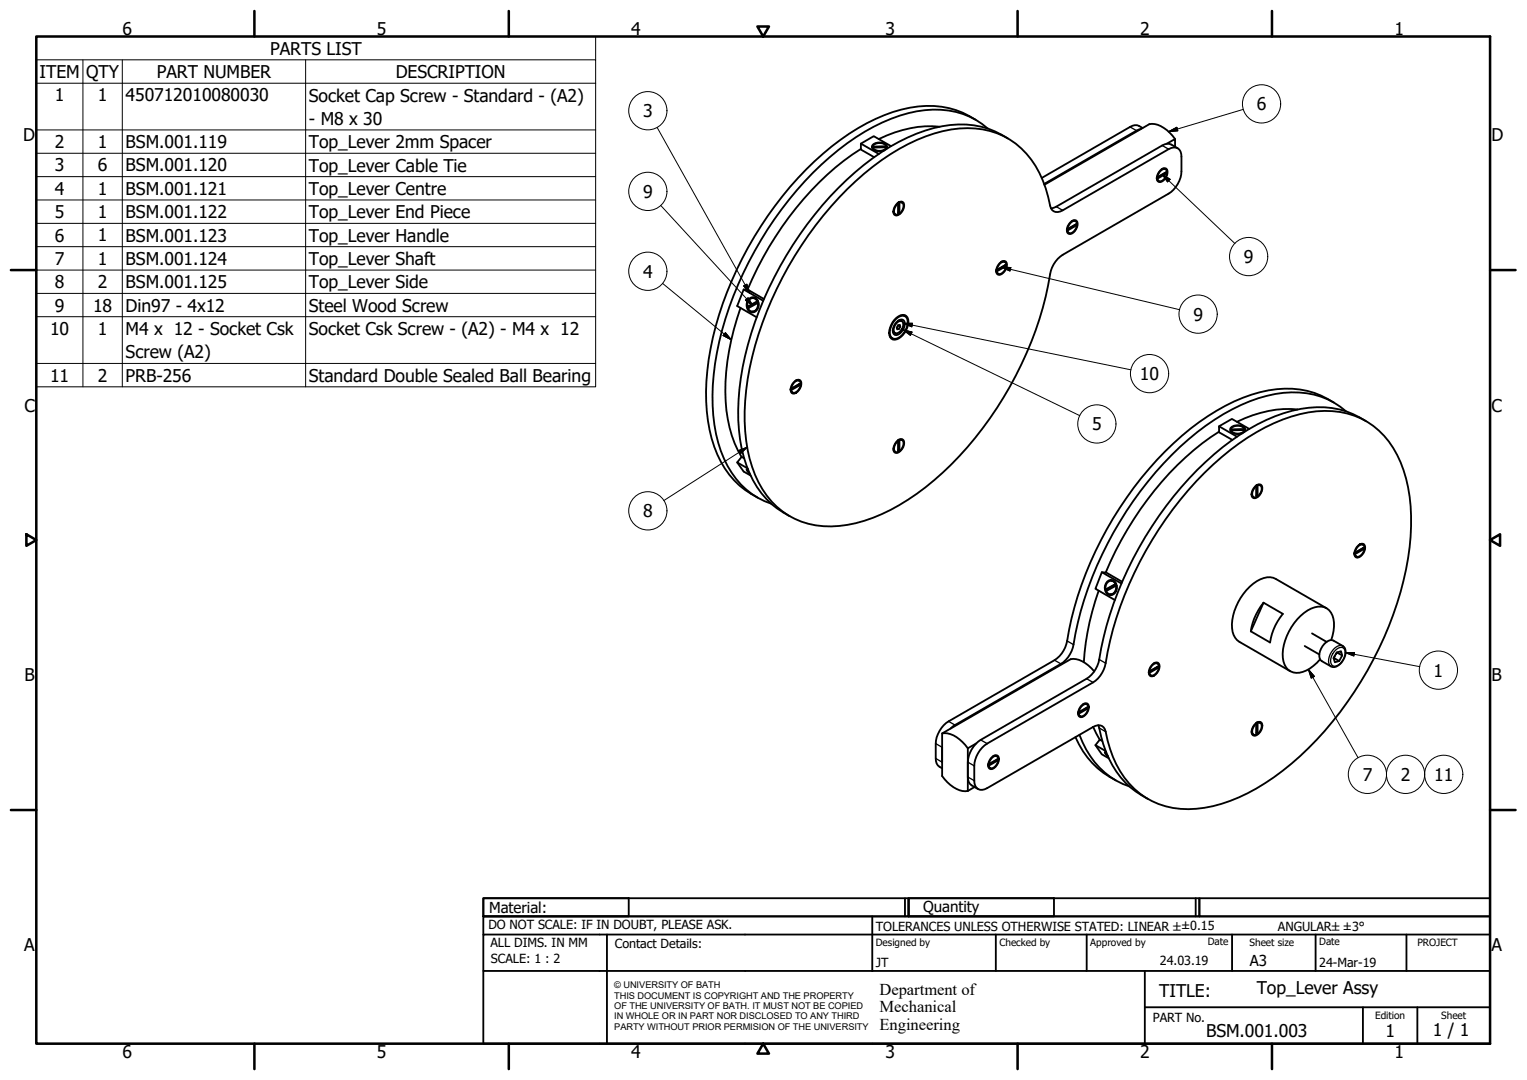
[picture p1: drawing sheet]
<svg xmlns="http://www.w3.org/2000/svg" width="420mm" height="297mm" viewBox="0 0 420 297" stroke-linecap="round" stroke-linejoin="round" font-family="sans-serif">
<!-- layer: Visible (ISO) -->
<g fill="none" stroke="#000" stroke-width=".51">
<path d="M236.9 39.5l4.9 2.8M258.5 34.8a31 31 0 0 0-16.7 3.5M268.5 32.9a24.4 24.4 0 0 0-20.4-2.8 57.1 57.1 0 0 0-23.9 14.2 98.7 98.7 0 0 0-29.2 54.6 48.2 48.2 0 0 0 2.4 26.1 23.1 23.1 0 0 0 11.1 11.9M271.8 35.4a22.4 22.4 0 0 0-19.6-4.8 52.3 52.3 0 0 0-23.9 12.6 98.5 98.5 0 0 0-31.6 56.8 48 48 0 0 0 2.5 26.1 21.7 21.7 0 0 0 13 12.4M277.3 38a24.5 24.5 0 0 0-20.4-2.8 56.8 56.8 0 0 0-23.9 14.2 98.7 98.7 0 0 0-29.2 54.6 48.2 48.2 0 0 0 2.4 26.1 23.1 23.1 0 0 0 11.1 11.9M313.9 35.5l-1.2 .4-25.4 14.7M314.4 35.2a2.66 2.66 0 0 0-3.5-.3l-24.3 14M321 39.5l2.3-1.3v2.2M323.3 38.2a8.8 8.8 0 0 0-6.3-4.1h-.7l-28.9 16.7M233.2 52a58.6 58.6 0 0 1 26.2-15.9 22.9 22.9 0 0 1 21.6 4.7 29 29 0 0 1 8.1 16.4 2.08 2.08 0 0 0 3.3 .7l29.1-16.9a2.15 2.15 0 0 1 2.5-.2 2.15 2.15 0 0 1 1.1 2.3 12.3 12.3 0 0 1-.6 6.7 7.8 7.8 0 0 1-3 3.5l-29.1 16.8a7.9 7.9 0 0 0-3.5 5.3 98 98 0 0 1-34.2 58.6 47.1 47.1 0 0 1-23.8 10.7 21.6 21.6 0 0 1-23.1-14.1 49.5 49.5 0 0 1-2.1-26.3 99.1 99.1 0 0 1 27.5-52.3zM236.9 41a83.4 83.4 0 0 0-28.5 32.8l-2.7 5.9M243.5 41.2l.4-.7-3.7 .1 .4 .7"/>
<path d="M243.7 40.5l.1-.3-3.7 .1 .2 .3M243.8 41a1.11 1.11 0 0 0 .1-1.2 1.11 1.11 0 0 0-1.2-.5 2.42 2.42 0 0 0-2.8 .9 1.71 1.71 0 0 0 2.2 1.4l1.2-.2M243.8 40.2a2.28 2.28 0 0 0-3.7 .1M243.9 40.5a2.27 2.27 0 0 1-3.7 .1M245.2 40.2l-4.8-2.7-3.5 2v1.6l3.6 2.1M245.8 58.1l.2 .6 .4 .3M246.8 56.1a1.07 1.07 0 0 1 1.3-.6 1.07 1.07 0 0 1 .7 1.3 2.67 2.67 0 0 1-2.4 2.4 1.8 1.8 0 0 1 0-2.7zM247 55.9h.1v3.1a.75 .75 0 0 1-1.1-.6 2.81 2.81 0 0 1 1.1-2.5M247.2 55.7v2.8M247.2 58.5h-.1M247.2 55.7h-.1M247.3 55.6l.2 .1v3.1l-.3-.3"/>
<path d="M247.3 55.6l.9 .1M247.3 55.6l-.1 .1M247.5 55.7a.73 .73 0 0 1 1.1 .7 2.75 2.75 0 0 1-1.1 2.4M318.3 49.1l.5 .7M318.3 48.8v.3M318.3 48.6l.2 .1 2.6-1.5a.75 .75 0 0 0-1.1-.7 2.81 2.81 0 0 0-1.5 2.2M319.2 46.9a1.06 1.06 0 0 1 1.4-.6 1.06 1.06 0 0 1 .6 1.3 2.67 2.67 0 0 1-2.3 2.4 1.8 1.8 0 0 1 0-2.6zM319.6 46.5l.7-.1 .4 .2M320.7 47.5l.4 .1-2.6 1.5h-.2M320.7 47.5l-2.4 1.4M320.7 47.4v.1M321.1 47.6a2.24 2.24 0 0 1-2.3 2.2l-.3-.7"/>
<path d="M324 40.8l-1.7-1a2.42 2.42 0 0 0-2.5 .2l-29.2 16.8-1.4 .5M204.6 79.6l5.4 3.1M274.1 74.6l.6 .7M274.1 74.3v.3M274.1 74.2h.2l2.6-1.5a.73 .73 0 0 0-1.1-.6 2.72 2.72 0 0 0-1.5 2.1M275.1 72.3a1.05 1.05 0 0 1 1.4-.5 1.05 1.05 0 0 1 .5 1.4 2.55 2.55 0 0 1-2.4 2.3 2.19 2.19 0 0 1 .5-3.2zM275.4 72l.7-.1 .4 .2M276.5 73l.4 .1-2.6 1.5h-.2M276.5 73l-2.4 1.4M276.5 72.9v.1M276.9 73.1a2.24 2.24 0 0 1-2.3 2.2l-.3-.7M293.6 63.3l.5 .8"/>
<path d="M293.6 63.1v.2M293.6 62.9l2.8-1.4a.83 .83 0 0 0-.7-.8 .83 .83 0 0 0-.9 .4 3.1 3.1 0 0 0-1.1 1.9M294.5 61.2a1.06 1.06 0 0 1 1.3-.6 1.06 1.06 0 0 1 .7 1.3 2.62 2.62 0 0 1-2.4 2.4 1.8 1.8 0 0 1 0-2.7zM294.9 60.8l.7-.2 .4 .2M295.9 61.8l.5 .1-2.7 1.5-.1-.1M295.9 61.8l-2.3 1.4M296 61.7l-.1 .1M296.4 61.9a2.58 2.58 0 0 1-2 2.3l-.6-.4-.1-.4M203.8 84.7a62.5 62.5 0 0 0-3.5 30.6 29.8 29.8 0 0 0 3.7 10.4M205.9 82.5a1.61 1.61 0 0 1 2-.6 1.61 1.61 0 0 1 .9 1.9 1.81 1.81 0 0 1-2.6 1.9 2.4 2.4 0 0 1-.3-3.2zM206 84.3l.1 .3M207.3 82a1.39 1.39 0 0 1 1.2 .9"/>
<path d="M208.4 82.9a1.47 1.47 0 0 0-1.8-.8 1.47 1.47 0 0 0-1 1.7l.1 .6M208.5 83l-2.5 1.3M208.5 83l.1 .3M208.5 83.3a1.73 1.73 0 0 1-2 2.3l-.7-.8 2.9-1.5M208.5 82.9l-2.8 1.5 .3-.1M208.5 82.9v.1M208.7 83.3a1.83 1.83 0 0 1-1.8 2.4M210.2 82.2l-4.4-2.5-1.2-.1-1.8 4.6 5.4 3.1M244.9 92.7l.7 .4M245.6 90.8l.3 .5 .4 .3M246.1 87.9a2.42 2.42 0 0 1 3.3-1 3.3 3.3 0 0 1 0 3.8 4 4 0 0 1-3.8 2.7 2.44 2.44 0 0 1-.7-3.3zM246.6 87.7a1.72 1.72 0 0 1 1.6-.9 1.72 1.72 0 0 1 1.5 1.2 4.8 4.8 0 0 1-3.6 5.2 1.93 1.93 0 0 1-1.1-2.8 5.5 5.5 0 0 1 1.6-2.7z"/>
<path d="M246.6 88.7a1.24 1.24 0 0 1 1.1-.8 1.24 1.24 0 0 1 1.2 .6 3.3 3.3 0 0 1-2.3 3.7 1.46 1.46 0 0 1-.7-2.4zM246.7 88.9a1.07 1.07 0 0 1 1.8-.2 2.52 2.52 0 0 1-2 3 1.44 1.44 0 0 1-.2-2.4zM247.1 89.5l.6 .4-.4 .6-.5-.3M247.1 88.2l.6-.1 .5 .2M247.7 89.9l-.1-.5-.5 .1-.4 .6 .1 .5 .5-.1M248.4 86.6l.6 .4M217.5 107l.1 .1M217.6 106.8l.1 .1 2.6-1.5a.73 .73 0 0 0-1.1-.7 2.72 2.72 0 0 0-1.5 2.2M217.6 107.2l.5 .8M217.6 107.1v.1M218.4 105.2a1.11 1.11 0 0 1 1-.8 1.11 1.11 0 0 1 1.1 .7 2.8 2.8 0 0 1-2.3 3.2 1.67 1.67 0 0 1-.2-2.6zM218.9 104.7l.6-.2 .5 .2"/>
<path d="M219.9 105.7l.4 .1-2.6 1.5-.1-.1M219.9 105.7l-2.3 1.4M219.9 105.6v.1M220.3 105.8a2.24 2.24 0 0 1-2.2 2.2l-.4-.7M335.4 118.7a83.9 83.9 0 0 0-29.9 35.8l-1.3 3M335.4 117.2l3.6-2 4.7 2.8M342.1 119l.3-.7-3.7 .1 .5 .7M342.3 118.3l.1-.3-3.7 .1 .1 .3M342.3 118.8a1.11 1.11 0 0 0 .1-1.3 1.11 1.11 0 0 0-1.1-.5 2.38 2.38 0 0 0-2.8 1 1.7 1.7 0 0 0 2.2 1.4l1.1-.2M342.4 118a2.28 2.28 0 0 0-3.7 .1M342.4 118.3a2.27 2.27 0 0 1-3.7 .1M357.1 112.6a31 31 0 0 0-16.8 3.4"/>
<path d="M367 110.7a24.4 24.4 0 0 0-20.3-2.8 58.6 58.6 0 0 0-26.1 16.2 99.5 99.5 0 0 0-27.2 53.1 7.7 7.7 0 0 1-3.2 4.4l-29.2 16.8a7.9 7.9 0 0 0-3.5 6.1v4.1a2.59 2.59 0 0 0 1.7 2.7M370.4 113.1a22.4 22.4 0 0 0-19.5-4.7 54 54 0 0 0-26.2 14.5 99.1 99.1 0 0 0-29.5 55.3 7.9 7.9 0 0 1-3.3 4.4l-29.1 16.8-1.3 1M375.9 115.8a24.4 24.4 0 0 0-20.4-2.8 58.5 58.5 0 0 0-26.1 16.3 99.2 99.2 0 0 0-27.1 53 7.9 7.9 0 0 1-3.3 4.4l-29.2 16.8a7.9 7.9 0 0 0-3.5 6.1v4.1a2.49 2.49 0 0 0 1 2.3l1.8 1M202.8 127.2l2.9 1.6M204.7 126.1l-.6-.4-1.3 1.5 1.8 2.5 1.9 1.1M205.8 129l-.2 .2M205.8 129l-.4 .1 .1 .2 .8 1M205.8 129.2l-.2 .1 .1 .2 .5 .6M245.8 123.4l.2 .6 .4 .3M246.5 121.6a1.47 1.47 0 0 1 2-.6 2.67 2.67 0 0 1-2 3.6 1.52 1.52 0 0 1-.3-2.5zM247 121.2h.1v3.1a.75 .75 0 0 1-1.1-.6 2.81 2.81 0 0 1 1.1-2.5M247.2 121v2.8"/>
<path d="M247.2 121l-.1 .1M247.2 123.8h-.1M247.3 121l.2 .1v3l-.3-.3M247.3 121l.9 .1M247.3 121h-.1M247.5 121.1a.73 .73 0 0 1 1.1 .6 2.75 2.75 0 0 1-1.1 2.4M331.4 130a59.2 59.2 0 0 1 26.3-16.1 23.1 23.1 0 0 1 21.7 4.5 29 29 0 0 1 8.5 18.2 72.8 72.8 0 0 1-5.7 35.6 95.5 95.5 0 0 1-31.6 41.5 42.5 42.5 0 0 1-23.6 8.9 21.5 21.5 0 0 1-20.8-14.4l-1.4-4.5a4.7 4.7 0 0 0-1.5-4 2.55 2.55 0 0 0-2.5 .2l-29.2 16.9a2.16 2.16 0 0 1-2.5 .2 2.16 2.16 0 0 1-1-2.3 12.3 12.3 0 0 1 .6-6.7 7.7 7.7 0 0 1 2.9-3.5l29.2-16.8a7.8 7.8 0 0 0 3.4-5.3 98.8 98.8 0 0 1 27.2-52.4zM340.4 120.1l-5-2.9v1.7l3.7 2.1M344.4 135.8l.2 .7 .3 .2M345.3 133.8a1.07 1.07 0 0 1 1.3-.6 1.07 1.07 0 0 1 .7 1.3 2.67 2.67 0 0 1-2.4 2.5 1.8 1.8 0 0 1 0-2.7zM345.5 133.6l.2 3.1a.75 .75 0 0 1-1.1-.6 2.8 2.8 0 0 1 1.1-2.4M345.8 133.5v2.7"/>
<path d="M345.8 136.2l-.1 .1M345.8 133.5h-.1M345.9 133.4l.1 .1v3l-.2-.3M345.9 133.4l.9 .1M345.9 133.4l-.1 .1M346 133.5a.73 .73 0 0 1 1.2 .6 2.75 2.75 0 0 1-1.2 2.4M303.2 157.4l5.4 3.1M304.6 160a1.68 1.68 0 0 1 2.1-.1 1.68 1.68 0 0 1 .6 1.9 1.69 1.69 0 0 1-1.8 1.9 1.69 1.69 0 0 1-1.5-2l.1-.7zM305.8 159.7a1.39 1.39 0 0 1 1.3 .9M372.7 152.3l.1 .4 .4 .4M372.7 152.1v.2M372.7 151.9l.1 .1 2.7-1.5a.73 .73 0 0 0-1.1-.7 2.71 2.71 0 0 0-1.6 2.2"/>
<path d="M373.7 150.1a1.06 1.06 0 0 1 1.4-.5 1.06 1.06 0 0 1 .5 1.4 2.59 2.59 0 0 1-2.5 2.3 2.19 2.19 0 0 1 .6-3.2zM374 149.8l.6-.1 .5 .1M375.1 150.8l.4 .1-2.7 1.5-.1-.1M375.1 150.8l-2.4 1.4M375.1 150.7v.1M375.5 150.9a2.24 2.24 0 0 1-2.3 2.2l-.4-.7M302.3 162.5a72.2 72.2 0 0 0-4.1 19.6M304.6 162.1l.1 .3M306.9 160.6a1.47 1.47 0 0 0-1.8-.8 1.47 1.47 0 0 0-.9 1.7v.6M307.1 160.7l-2.5 1.4M307.1 160.7l.1 .4M307.1 160.6l-2.9 1.5h.4"/>
<path d="M307.1 161.1a1.73 1.73 0 0 1-2.1 2.2l-.6-.7 2.8-1.5M307.1 160.6v.1M307.2 161.1a1.85 1.85 0 0 1-1.7 2.4M308.8 160l-4.4-2.5-1.2-.1-1.8 4.5 5.3 3.1M347.7 165.8l-1.5 2.1-1.1 2.3-.9 3.4M347.7 165.8l5.3 3-2.1 3.2-.9 2.4-.5 2.3-5.3-3.1M347.7 165.8l-3.5 7.8M359 177.7l4 2.3M361 174.2l4 2.3M364.4 177.1a2.39 2.39 0 0 1 2.5-.9l2.6 1.5a2.83 2.83 0 0 1 .1 3.8 2.87 2.87 0 0 1-3.4 1.8l-2.5-1.5a2.65 2.65 0 0 1-.2-3.4zM365 167.3l-14-8.1a5.1 5.1 0 0 0-5.2 .7 15 15 0 0 0-6.6 13.9 4.3 4.3 0 0 0 1.8 2.7l14 8.1M366.3 176.1a8.1 8.1 0 0 0-.6-8.3 4.6 4.6 0 0 0-5.9 .1 15.4 15.4 0 0 0-6.8 13 4.1 4.1 0 0 0 2.1 3.8 4.1 4.1 0 0 0 4.4-.3 12.8 12.8 0 0 0 3.7-3.1"/>
<path d="M367.8 179.5l1.2-.4 .3 1.2-.8 1.5-1.2 .3-.4-1.1zM367.9 179.5l-.4 .5M367.9 179.5l1.4 .8M367.9 179.5h.1M296.7 196.2l.5 .8M296.7 196v.2M296.7 195.8l.1 .1 2.6-1.5a.75 .75 0 0 0-1.1-.7 2.82 2.82 0 0 0-1.5 2.2M297.4 194.3a1.47 1.47 0 0 1 2-.6 2.69 2.69 0 0 1-2 3.6 1.53 1.53 0 0 1-.4-2.5zM298 193.7l.6-.2 .5 .2M299 194.7l.4 .1-2.6 1.5-.1-.1M299 194.7l-2.3 1.4M299 194.6v.1"/>
<path d="M299.4 194.8a2.24 2.24 0 0 1-2.2 2.2l-.4-.7M300.8 199.9l1.8 3.6M301.1 184.7a7.4 7.4 0 0 0-6.5-3.4l-35.4 20.4v11.8a8.8 8.8 0 0 0 6.4 4.1l.7-.1M302.2 199.5a31.7 31.7 0 0 0 7.4 15.8 24.4 24.4 0 0 0 6.2 4.4M316.1 184.7v.1M316.1 185l.5 .7M316.1 184.8v.2M316.1 184.6l2.8-1.5a.73 .73 0 0 0-1.1-.6 2.72 2.72 0 0 0-1.5 2.2M316.9 182.9a1.1 1.1 0 0 1 1.3-.7 1.1 1.1 0 0 1 .9 1.2 2.84 2.84 0 0 1-2.4 2.6 1.67 1.67 0 0 1-.2-2.6zM317.4 182.5l.7-.2 .4 .2M318.5 183.5l.4 .1-2.6 1.5-.2-.1M318.5 183.5l-2.4 1.3"/>
<path d="M318.5 183.4v.1M318.9 183.6a2.24 2.24 0 0 1-2.3 2.1l-.3-.6M345.1 199.4a1.47 1.47 0 0 1 2-.6 2.69 2.69 0 0 1-2 3.6 1.52 1.52 0 0 1-.3-2.5zM345.5 199l.2 3.1a.75 .75 0 0 1-1.1-.7 2.8 2.8 0 0 1 1.1-2.4M345.8 198.8v2.8M345.8 198.8h-.1M345.9 198.7l.1 .1v3.1l-.2-.3M345.9 198.7l.9 .1M345.9 198.7l-.1 .1M346 198.8a.73 .73 0 0 1 1.2 .6 2.75 2.75 0 0 1-1.2 2.5M367.1 181h-.2M367.1 181l1.4 .8"/>
<path d="M367.3 180.4l-.2 .6M259.2 201.7a7.2 7.2 0 0 1 6.4 3.2l.7 .9M259.2 205.5v4.1M268.2 216.5l-1.9 1M268.6 204.5l-2.3 1.3v11.7M271.9 210.3v.1M271.9 210.5l.5 .8M271.9 210.4v.1M271.9 210.1l2.8-1.4a.77 .77 0 0 0-1.1-.7l-.8 .6-.7 1.6M272.6 208.6a1.47 1.47 0 0 1 2-.7 2.69 2.69 0 0 1-2 3.6 1.52 1.52 0 0 1-.3-2.4zM273.2 208l.7-.2 .4 .2M274.3 209l.4 .1-2.6 1.5-.2-.1"/>
<path d="M274.3 209l-2.4 1.4M274.3 208.9v.1M274.7 209.1a2.28 2.28 0 0 1-2.3 2.2l-.3-.7M295.9 202.7a23.1 23.1 0 0 0 11.1 11.9M297 202.1a22.3 22.3 0 0 0 13.8 14.2M301.4 204.9l2.8 1.7M303.3 203.8l-.7-.4-1.2 1.5 1.8 2.6 1.9 1.1M304.2 207l.1-.2h-.3l.8 1.2M304.4 206.9l-.2 .2v.2l.6 .6M344.4 201.1l.2 .7 .3 .3M345.8 201.6h-.1"/>
</g>
<!-- layer: Visible Narrow (ISO) -->
<g fill="none" stroke="#000" stroke-width=".36">
<path d="M310.9 34.9l1.8 1M290.6 56.8l1.8 1.1M319.8 40l1.7 1M293.6 176.3l1.8 1M367.6 178.7a1.37 1.37 0 0 1 1.5-.7 1.37 1.37 0 0 1 1 1.4 3.9 3.9 0 0 1-2.9 3.8 1.77 1.77 0 0 1-.8-2.7zM369.5 177.7a2.64 2.64 0 0 0-3.1 1.5 3.6 3.6 0 0 0-.5 3.8l.3 .3M261 198.4l1.8 1M290.2 181.6l1.7 1M299 186.7l1.8 1M302.5 181.4l1.7 1M257.5 204.5l1.7 1M257.5 208.6l1.7 1"/>
<path d="M266.3 213.7l1.8 1M266.3 209.6l1.8 1M269.8 203.5l1.8 1M302.5 200.2l1.7 1"/>
</g>
<!-- layer: Symbol (ISO) -->
<g fill="none" stroke="#000" stroke-width=".28">
<path d="M10 16.5v-6.5h153.9v6.5M10 16.5h153.9v6.4M10 16.5v89.9h153.9v-83.5M22.8 16.5v89.9M33.7 16.5v89.9M84.1 16.5v89.9M10 22.9h153.9M10 35.7h153.9M180.8 35l25.5 45.6M321.5 36.2l2.3-1.2 .3 1zM342.1 30.1l-20.6 6.1M10 42.1h153.9"/>
<path d="M10 48.6h153.9M10 55h153.9M181.8 56.5l25.4 27.6M319.8 48l2.1 1.3-.7 .7zM319.8 48l20 19M10 61.4h153.9M10 67.8h153.9M10 74.3h153.9M182.3 77.9l18.9 15.6M204.6 78.6l.9-.4 .8 2.4zM275.6 73.5l2.5 .1-.2 1zM275.6 73.5l49 11.7"/>
<path d="M10 80.7h153.9M10 87.1h153.9M10 100h153.9M199.6 91.5l1.6 2-2.2-1.2zM205.1 82.6l.7-.7 1.4 2.2zM248.5 90.7l2.4 .6-.4 1zM248.5 90.7l48.6 23.6M248.5 88.9h2.6l-.2 1zM248.5 88.9l62.7 12.8M203.2 123.9l2.4-.9-1.8 1.8zM205.6 123l-23 14.7M370.1 179.5h2.6l-.2 .9z"/>
<path d="M370.1 179.5l20.5 3.9M360 184.1l1.7 1.9-.9 .5zM360 184.1l13.7 24.3"/>
<circle cx="178.3" cy="30.5" r="5.3"/>
<circle cx="347.1" cy="28.6" r="5.3"/>
<circle cx="178.3" cy="52.6" r="5.3"/>
<circle cx="178.3" cy="74.6" r="5.3"/>
<circle cx="343.6" cy="70.6" r="5.3"/>
<circle cx="329.7" cy="86.4" r="5.3"/>
<circle cx="301.8" cy="116.6" r="5.3"/>
<circle cx="316.3" cy="102.8" r="5.3"/>
<circle cx="178.3" cy="140.5" r="5.3"/>
<circle cx="395.8" cy="184.3" r="5.3"/>
<circle cx="376.2" cy="213" r="5.3"/>
<circle cx="386.7" cy="213" r="5.3"/>
<circle cx="397.2" cy="213" r="5.3"/>
</g>
<!-- layer: Border (ISO) -->
<g fill="none" stroke="#000" stroke-width=".7">
<path d="M10 10h400v277h-400zM70 3v7M140 3v7M208.4 7.3h3.2l-1.6 2.7zM280 3v7M350 3v7M3 74.3h7M410 74.3h7M7.3 146.9l2.7 1.6-2.7 1.6zM410 148.5l2.7-1.6v3.2zM3 222.8h7M410 222.8h7"/>
<path d="M70 287v7M140 287v7M210 287l1.6 2.8h-3.2zM280 287v7M350 287v7"/>
</g>
<!-- layer: Title (ISO) -->
<g fill="none" stroke="#000" stroke-width=".51">
<path d="M133 247h40v5h-40zM133 247h117v5h-117zM133 257v-5h277v5M133 257h277v30h-277zM167 257v30M240 252v15M249 247v5M250 247h40v5h-40zM250 247h80v5h-80zM274 257v10M299 257v10M329 247v5"/>
<path d="M330 247h80v5h-80zM339 257v10M362 257v10M387 257v10M133 267h277M315 277h95M315 267v20M375 277v10M390 277v10"/>
</g>
<!-- layer: Symbol (ISO) -->
<g fill="#000" stroke="#000" stroke-width=".28">
<path d="M321.5 36.2l2.3-1.2zM321.5 36.2l2.3-1.2 .3 1zM319.8 48l2.1 1.3zM319.8 48l2.1 1.3-.7 .7zM204.6 78.6l1.7 2zM204.6 78.6l.9-.4 .8 2.4zM275.6 73.5l2.5 .1zM275.6 73.5l2.5 .1-.2 1zM199 92.3l2.2 1.2zM199.6 91.5l1.6 2-2.2-1.2zM205.1 82.6l2.1 1.5zM205.1 82.6l.7-.7 1.4 2.2z"/>
<path d="M248.5 90.7l2.4 .6zM248.5 90.7l2.4 .6-.4 1zM248.5 88.9h2.6zM248.5 88.9h2.6l-.2 1zM203.8 124.8l1.8-1.8zM203.2 123.9l2.4-.9-1.8 1.8zM370.1 179.5h2.6zM370.1 179.5h2.6l-.2 .9zM360 184.1l1.7 1.9zM360 184.1l1.7 1.9-.9 .5z"/>
</g>
<g font-size="4.8">
<text x="33.7" y="9.6">6</text>
<text x="103.7" y="9.6">5</text>
<text x="173.7" y="9.6">4</text>
<text x="243.7" y="9.6">3</text>
<text x="313.7" y="9.6">2</text>
<text x="383.7" y="9.6">1</text>
<text x="74.3" y="15">PARTS LIST</text>
<text x="10.9" y="21.4">ITEM</text>
<text x="23.7" y="21.5">QTY</text>
<text x="43.2" y="21.4">PART NUMBER</text>
<text x="108.9" y="21.5">DESCRIPTION</text>
<text x="15.1" y="27.9">1</text>
<text x="26.9" y="27.9">1</text>
<text x="34.6" y="27.9">450712010080030</text>
<text x="85" y="27.9">Socket Cap Screw - Standard - (A2)</text>
<text x="85" y="34.3">- M8 x 30</text>
<text x="176.9" y="32.2">3</text>
<text x="345.8" y="30.4">6</text>
<text x="6.3" y="38.9">D</text>
<text x="15.1" y="40.7">2</text>
<text x="26.9" y="40.7">1</text>
<text x="34.6" y="40.7">BSM.001.119</text>
<text x="85" y="40.7">Top_Lever 2mm Spacer</text>
<text x="410.4" y="38.9">D</text>
<text x="15.1" y="47.1">3</text>
<text x="26.9" y="47.1">6</text>
<text x="34.6" y="47.1">BSM.001.120</text>
<text x="85" y="47.2">Top_Lever Cable Tie</text>
<text x="15.1" y="53.5">4</text>
<text x="26.9" y="53.5">1</text>
<text x="34.6" y="53.6">BSM.001.121</text>
<text x="85" y="53.6">Top_Lever Centre</text>
<text x="15.1" y="60">5</text>
<text x="26.9" y="60">1</text>
<text x="34.6" y="60">BSM.001.122</text>
<text x="176.9" y="54.4">9</text>
<text x="85" y="60">Top_Lever End Piece</text>
<text x="15.1" y="66.4">6</text>
<text x="26.9" y="66.4">1</text>
<text x="34.6" y="66.4">BSM.001.123</text>
<text x="85" y="66.5">Top_Lever Handle</text>
<text x="15.1" y="72.8">7</text>
<text x="26.9" y="72.8">1</text>
<text x="34.6" y="72.8">BSM.001.124</text>
<text x="85" y="72.9">Top_Lever Shaft</text>
<text x="176.9" y="76.4">4</text>
<text x="342.3" y="72.4">9</text>
<text x="15.1" y="79.3">8</text>
<text x="26.9" y="79.3">2</text>
<text x="34.6" y="79.3">BSM.001.125</text>
<text x="85" y="79.3">Top_Lever Side</text>
<text x="15.1" y="85.7">9</text>
<text x="25.6" y="85.7">18</text>
<text x="34.6" y="85.7">Din97 - 4x12</text>
<text x="85" y="85.7">Steel Wood Screw</text>
<text x="328.4" y="88.2">9</text>
<text x="13.8" y="92.1">10</text>
<text x="26.9" y="92.1">1</text>
<text x="34.6" y="92.2">M4 x 12 - Socket Csk</text>
<text x="85" y="92.2">Socket Csk Screw - (A2) - M4 x 12</text>
<text x="34.6" y="98.6">Screw (A2)</text>
<text x="13.8" y="104.9">11</text>
<text x="26.9" y="105">2</text>
<text x="34.6" y="105">PRB-256</text>
<text x="85" y="105">Standard Double Sealed Ball Bearing</text>
<text x="313.7" y="104.5">10</text>
<text x="6.7" y="113.2">C</text>
<text x="410.4" y="113.2">C</text>
<text x="300.5" y="118.3">5</text>
<text x="176.9" y="142.3">8</text>
<text x="6.8" y="187.4">B</text>
<text x="394.5" y="186.1">1</text>
<text x="410.4" y="187.4">B</text>
<text x="374.9" y="214.7">7</text>
<text x="385.4" y="214.8">2</text>
<text x="394.6" y="214.7">11</text>
<text x="6.7" y="261.7">A</text>
<text x="410.4" y="261.7">A</text>
<text x="319" y="274.2">TITLE:</text>
<text x="345.8" y="273.3">Top_Lever Assy</text>
<text x="331.9" y="285.3">BSM.001.003</text>
<text x="381.2" y="285.3">1</text>
<text x="394.2" y="285">1 / 1</text>
<text x="33.7" y="291">6</text>
<text x="103.7" y="290.9">5</text>
<text x="173.7" y="290.9">4</text>
<text x="243.7" y="291">3</text>
<text x="313.7" y="291">2</text>
<text x="383.7" y="290.9">1</text>
</g>
<g font-size="4.6">
<text x="242" y="273.7">Department of</text>
<text x="242" y="278.4">Mechanical</text>
<text x="242" y="283.2">Engineering</text>
</g>
<g font-size="4.1">
<text x="134.6" y="251.1">Material:</text>
<text x="254" y="250.8">Quantity</text>
<text x="343.9" y="265.6">A3</text>
</g>
<g font-size="3.5">
<text x="134.4" y="255.6">DO NOT SCALE: IF IN DOUBT, PLEASE ASK.</text>
<text x="241" y="256">TOLERANCES UNLESS OTHERWISE STATED: LINEAR ±±0.15</text>
<text x="351.6" y="256">ANGULAR±±3°</text>
<text x="134.9" y="260.6">ALL DIMS. IN MM</text>
<text x="169.2" y="260.6">Contact Details:</text>
<text x="135.1" y="264.8">SCALE: 1 : 2</text>
<text x="241" y="266">JT</text>
<text x="319.2" y="265.5">24.03.19</text>
<text x="363" y="266">24-Mar-19</text>
<text x="317.2" y="281.2">PART No.</text>
</g>
<g font-size="2.8">
<text x="241" y="260.1">Designed by</text>
<text x="275" y="260.1">Checked by</text>
<text x="300" y="260.1">Approved by</text>
<text x="332.3" y="260">Date</text>
<text x="343.8" y="260.1">Sheet size</text>
<text x="363" y="260">Date</text>
<text x="390" y="260.1">PROJECT</text>
<text x="378.4" y="280.1">Edition</text>
<text x="396.6" y="280.1">Sheet</text>
</g>
<g font-size="2.5">
<text x="169" y="271.9">© UNIVERSITY OF BATH</text>
<text x="169" y="274.7">THIS DOCUMENT IS COPYRIGHT AND THE PROPERTY</text>
<text x="169" y="277.5">OF THE UNIVERSITY OF BATH. IT MUST NOT BE COPIED</text>
<text x="169" y="280.4">IN WHOLE OR IN PART NOR DISCLOSED TO ANY THIRD</text>
<text x="169" y="283.2">PARTY WITHOUT PRIOR PERMISION OF THE UNIVERSITY</text>
</g>
</svg>
